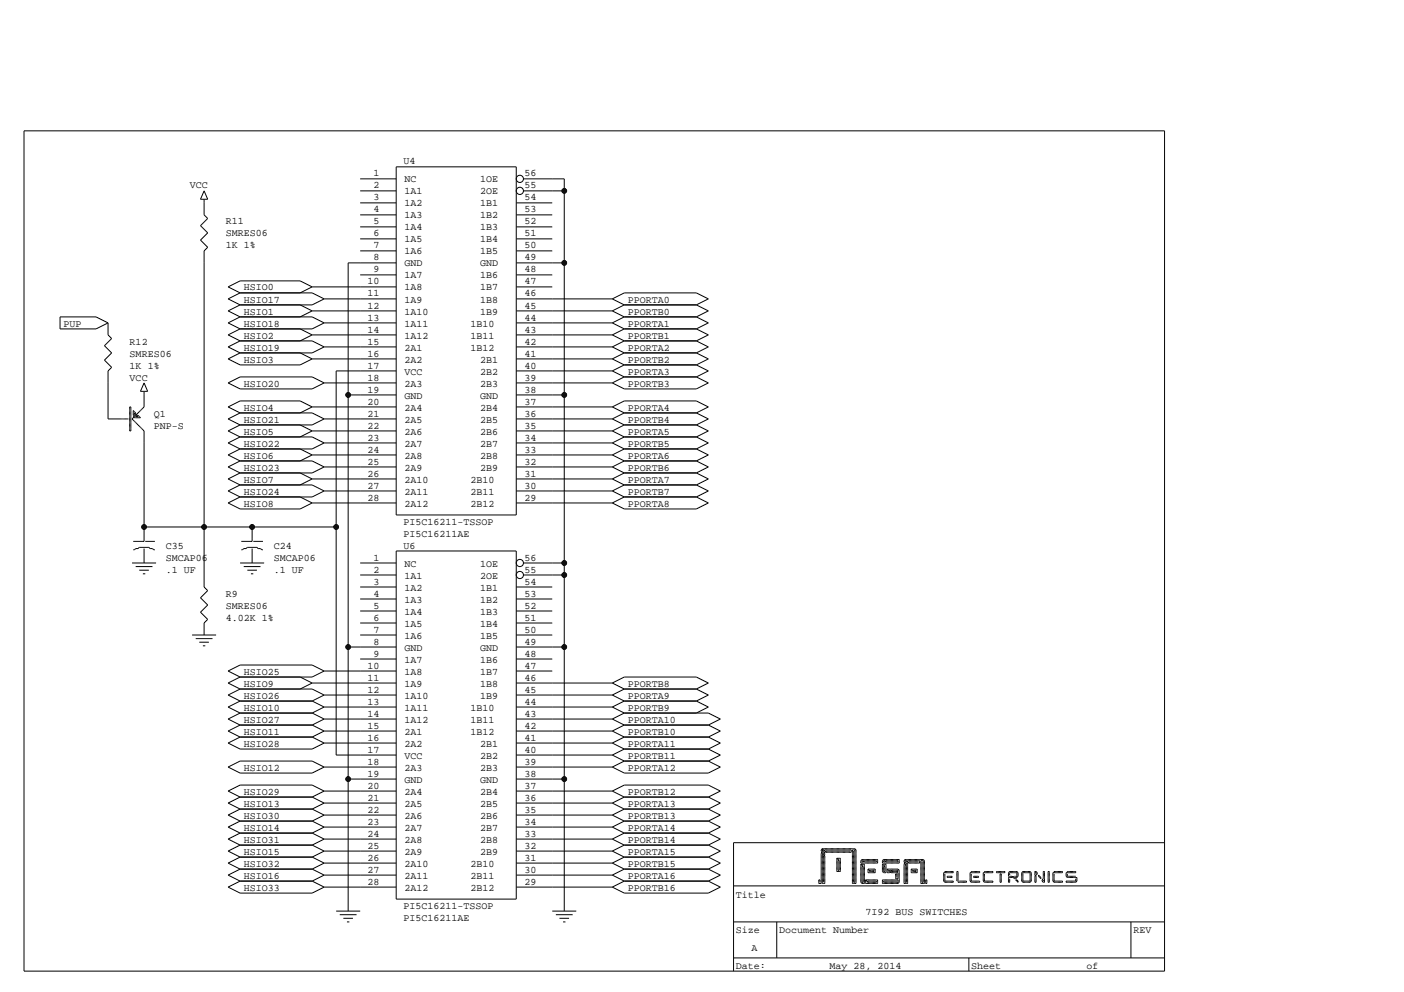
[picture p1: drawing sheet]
<svg xmlns="http://www.w3.org/2000/svg" width="297mm" height="210mm" viewBox="0 0 297 210" stroke-linecap="round" stroke-linejoin="round" font-family="sans-serif">
<g fill="none" stroke="#000" stroke-width=".21">
<path d="M5.1 27.7h241.3v177.8h-241.3zM76.2 37.8h7.6M83.8 35.3h25.4v73.7h-25.4zM110.7 37.8h8.7v155M43.2 42.2v3.3l.7 .7-1.5 1.6 1.5 1.5-1.5 1.5 1.5 1.5-.7 .8v71.1l.7 .8-1.5 1.5 1.5 1.5-1.5 1.5 1.5 1.6-.7 .7v2.6M43.2 40.4l.7 1.8h-1.5zM76.2 40.4h7.6M76.2 42.9h7.6M76.2 45.5h7.6M76.2 48h7.6M76.2 50.5h7.6M76.2 53.1h7.6"/>
<path d="M76.2 58.2h7.6M83.8 55.6h-10.1v137.2M109.2 42.9h7.6M109.2 45.5h7.6M109.2 48h7.6M109.2 50.5h7.6M109.2 53.1h7.6M109.2 55.6h10.2M109.2 58.2h7.6M110.7 40.4h8.7M12.7 67.1h7.6l2.6 1.2-2.6 1.3h-7.6zM22.9 68.3v2.6l.7 .7-1.5 1.6 1.5 1.5-1.5 1.5 1.5 1.5-.7 .8v10.1h4.3"/>
<path d="M50.8 67.1h15.2l2.6 1.2M50.8 62h15.2l2.6 1.2M50.8 64.5l-2.5 1.3 2.5 1.3M50.8 69.6l-2.5 1.3 2.5 1.2M50.8 72.1h15.2l2.6 1.3M50.8 62l-2.5 1.2 2.5 1.3M50.8 67.1l-2.5 1.2 2.5 1.3M50.8 74.7l-2.5 1.2 2.5 1.3h12.7l2.5-1.3M50.8 72.1l-2.5 1.3 2.5 1.3M63.5 64.5l2.5 1.3M63.5 69.6l2.5 1.3M63.5 74.7l2.5 1.2"/>
<path d="M66 60.7h17.8M66 65.8h17.8M66 70.9h17.8M66 75.9h17.8M66 60.7l-2.5-1.3h-12.7l-2.5 1.3 2.5 1.3M66 60.7l-2.5 1.3M66 65.8l-2.5 1.3M66 70.9l-2.5 1.2M68.6 63.2h15.2M68.6 68.3h15.2M68.6 73.4h15.2M68.6 68.3l-2.6 1.3h-15.2"/>
<path d="M68.6 63.2l-2.6 1.3h-15.2M68.6 73.4l-2.6 1.3h-15.2M83.8 78.5h-12.7v81.3h12.7M109.2 60.7h7.6M109.2 63.2h20.3M109.2 65.8h20.3M109.2 68.3h20.3M109.2 70.9h20.3M109.2 73.4h20.3M109.2 75.9h20.3M109.2 78.5h20.3M129.5 63.2l2.6-1.2h15.2l2.6 1.2-2.6 1.3"/>
<path d="M129.5 63.2l2.6 1.3M129.5 68.3l2.6 1.3M129.5 65.8l2.6 1.3M129.5 70.9l2.6 1.2M129.5 73.4l2.6 1.3M129.5 78.5l2.6 1.3M129.5 75.9l2.6 1.3M132.1 67.1h15.2M132.1 69.6h15.2M132.1 64.5h15.2M132.1 72.1h15.2M132.1 72.1l-2.6 1.3"/>
<path d="M132.1 67.1l-2.6 1.2M132.1 77.2l-2.6 1.3M132.1 64.5l-2.6 1.3M132.1 74.7l-2.6 1.2M132.1 69.6l-2.6 1.3M132.1 74.7h15.2M132.1 77.2h15.2M132.1 79.8h15.2M132.1 79.8l-2.6 1.2M147.3 72.1l2.6 1.3-2.6 1.3M147.3 77.2l2.6 1.3-2.6 1.3M147.3 67.1l2.6 1.2-2.6 1.3"/>
<path d="M147.3 74.7l2.6 1.2-2.6 1.3M147.3 64.5l2.6 1.3-2.6 1.3M147.3 79.8l2.6 1.2-2.6 1.3h-15.2l-2.6-1.3M147.3 69.6l2.6 1.3-2.6 1.2M27.4 86.1h.3v5.1h-.3zM28.4 87.4v.2l-.2 .3v-1l.5 .5v.2l-.5 .5 .2 .3h1.3l-.5-.5h-.2l-.3 .2h.5M30.5 82.8v3.3l-2.6 2.5 2.6 2.6v23.4h-2.3M30.5 81l.7 1.8h-1.5zM48.3 81l2.5-1.2h15.2l2.6 1.2-2.6 1.3h-15.2zM50.8 87.4h15.2l2.6 1.2M50.8 92.5h15.2l2.6 1.2M50.8 89.9l-2.5 1.3 2.5 1.3"/>
<path d="M50.8 87.4l-2.5 1.2 2.5 1.3M50.8 97.5h15.2l2.6 1.3M50.8 92.5l-2.5 1.2 2.5 1.3M50.8 95l-2.5 1.3 2.5 1.2M50.8 97.5l-2.5 1.3 2.5 1.3M63.5 89.9l2.5 1.3M63.5 95l2.5 1.3M66 86.1h17.8M66 91.2h17.8M66 96.3h17.8M66 86.1l-2.5-1.3h-12.7l-2.5 1.3 2.5 1.3M66 86.1l-2.5 1.3"/>
<path d="M66 91.2l-2.5 1.3M66 96.3l-2.5 1.2M68.6 81h15.2M68.6 88.6h15.2M68.6 93.7h15.2M68.6 98.8h15.2M68.6 88.6l-2.6 1.3h-15.2M68.6 93.7l-2.6 1.3h-15.2M68.6 98.8l-2.6 1.3h-15.2M73.7 83.6h10.1M109.2 81h20.3M109.2 83.6h10.2"/>
<path d="M109.2 86.1h20.3M109.2 88.6h20.3M109.2 91.2h20.3M109.2 93.7h20.3M109.2 96.3h20.3M109.2 98.8h20.3M129.5 93.7l2.6 1.3M129.5 86.1l2.6 1.3M129.5 86.1l2.6-1.3h15.2l2.6 1.3-2.6 1.3M129.5 91.2l2.6 1.3M129.5 88.6l2.6 1.3M129.5 96.3l2.6 1.2"/>
<path d="M129.5 98.8l2.6 1.3M132.1 87.4h15.2M132.1 89.9l-2.6 1.3M132.1 89.9h15.2M132.1 92.5h15.2M132.1 87.4l-2.6 1.2M132.1 92.5l-2.6 1.2M132.1 95h15.2M132.1 97.5h15.2M132.1 95l-2.6 1.3M132.1 97.5l-2.6 1.3M147.3 87.4l2.6 1.2-2.6 1.3"/>
<path d="M147.3 95l2.6 1.3-2.6 1.2M147.3 89.9l2.6 1.3-2.6 1.3M147.3 97.5l2.6 1.3-2.6 1.3M147.3 92.5l2.6 1.2-2.6 1.3M27.9 119.1h5.1M28.2 116.3h.2l.3-.2h.5l.3-.3h2l.3 .3h.5l.2 .2h.3M28.7 119.9h3.6M30.5 116.1v3M30.5 111.5h40.6M30.7 114.6h2.1M50.8 102.6h15.2l2.6 1.3M50.8 102.6l-2.5 1.3 2.5 1.3"/>
<path d="M50.8 100.1l-2.5 1.2 2.5 1.3M50.8 105.2l-2.5 1.2 2.5 1.3h12.7l2.5-1.3M50.8 119.1h5.1M51.1 116.3h.2l.3-.2h.5l.2-.3h2.1l.2 .3h.5l.3 .2h.2M51.6 119.9h3.5M53.3 111.5v3.1h-2.2M53.3 116.1v3M53.6 114.6h2M63.5 100.1l2.5 1.2M63.5 105.2l2.5 1.2M66 101.3h17.8M66 106.4h17.8"/>
<path d="M66 101.3l-2.5 1.3M68.6 103.9h15.2M68.6 103.9l-2.6 1.3h-15.2M76.2 119.1h7.6M83.8 116.6h25.4v73.6h-25.4zM109.2 101.3h20.3M109.2 103.9h20.3M109.2 106.4h20.3M110.7 119.1h8.7M129.5 101.3l2.6 1.3M129.5 103.9l2.6 1.3M132.1 100.1l-2.6 1.2"/>
<path d="M132.1 102.6l-2.6 1.3M132.1 100.1h15.2M132.1 102.6h15.2M132.1 105.2h15.2M132.1 105.2l-2.6 1.2M147.3 100.1l2.6 1.2-2.6 1.3M147.3 105.2l2.6 1.2-2.6 1.3h-15.2l-2.6-1.3M147.3 102.6l2.6 1.3-2.6 1.3M29.5 120.7h2M30.2 121.4h.5M40.6 134.4h5.1M41.4 135.1h3.6"/>
<path d="M42.2 135.9h2M42.9 136.7h.5M52.3 120.7h2.1M53.1 121.4h.5M73.7 136.9h10.1M76.2 121.7h7.6M76.2 124.2h7.6M76.2 126.7h7.6M76.2 129.3h7.6M76.2 131.8h7.6M76.2 134.4h7.6M76.2 139.4h7.6"/>
<path d="M109.2 124.2h7.6M109.2 126.7h7.6M109.2 129.3h7.6M109.2 131.8h7.6M109.2 134.4h7.6M109.2 136.9h10.2M109.2 139.4h7.6M110.7 121.7h8.7M50.8 143.3l-2.5 1.2 2.5 1.3M50.8 145.8h15.2l2.6 1.3M50.8 148.3l-2.5 1.3 2.5 1.3M50.8 148.3h15.2"/>
<path d="M50.8 150.9h15.2M50.8 153.4l-2.5 1.3 2.5 1.3M50.8 153.4h15.2M50.8 156h15.2M50.8 145.8l-2.5 1.3 2.5 1.2M50.8 150.9l-2.5 1.2 2.5 1.3M50.8 156l-2.5 1.2 2.5 1.3h15.2l2.6-1.3M63.5 143.3l2.5 1.2M66 144.5h17.8M66 153.4l2.6 1.3M66 144.5l-2.5 1.3M66 148.3l2.6 1.3"/>
<path d="M66 150.9l2.6 1.2M66 156l2.6 1.2M68.6 142h15.2M68.6 147.1h15.2M68.6 149.6h15.2M68.6 152.1h15.2M68.6 154.7h15.2M68.6 157.2h15.2M68.6 142l-2.6 1.3h-15.2M68.6 149.6l-2.6 1.3M68.6 154.7l-2.6 1.3M68.6 142l-2.6-1.3h-15.2l-2.5 1.3 2.5 1.3"/>
<path d="M68.6 147.1l-2.6 1.2M68.6 152.1l-2.6 1.3M109.2 142h7.6M109.2 144.5h20.3M109.2 147.1h20.3M109.2 149.6h20.3M109.2 152.1h20.3M109.2 154.7h20.3M109.2 157.2h20.3M109.2 159.8h20.3M129.5 144.5l2.6-1.2h15.2l2.6 1.2-2.6 1.3M129.5 144.5l2.6 1.3"/>
<path d="M129.5 147.1l2.6 1.2M129.5 152.1l2.6 1.3M129.5 157.2l2.6 1.3M129.5 149.6l2.6 1.3M129.5 154.7l2.6 1.3M129.5 159.8l2.6 1.2M132.1 145.8h15.2M132.1 148.3h15.2M132.1 150.9h17.8l2.5 1.2-2.5 1.3M132.1 153.4h17.8M132.1 156h17.8M132.1 158.5h17.8"/>
<path d="M132.1 145.8l-2.6 1.3M132.1 150.9l-2.6 1.2M132.1 156l-2.6 1.2M132.1 148.3l-2.6 1.3M132.1 158.5l-2.6 1.3M132.1 153.4l-2.6 1.3M147.3 145.8l2.6 1.3-2.6 1.2M147.3 148.3l2.6 1.3-2.6 1.3M149.9 156l2.5 1.2-2.5 1.3M149.9 153.4l2.5 1.3-2.5 1.3M149.9 158.5l2.5 1.3-2.5 1.2M48.3 162.3l2.5-1.3h15.2l2.6 1.3-2.6 1.3h-15.2z"/>
<path d="M50.8 168.7h15.2M50.8 171.2h15.2M50.8 173.7h15.2M50.8 176.3h15.2M50.8 178.8h15.2M50.8 168.7l-2.5 1.2 2.5 1.3M50.8 173.7l-2.5 1.3 2.5 1.3M50.8 178.8l-2.5 1.3 2.5 1.3M50.8 171.2l-2.5 1.3 2.5 1.2M50.8 176.3l-2.5 1.2 2.5 1.3M66 171.2l2.6 1.3M66 178.8l2.6 1.3"/>
<path d="M66 168.7l2.6 1.2M66 173.7l2.6 1.3M66 176.3l2.6 1.2M68.6 162.3h15.2M68.6 167.4h15.2M68.6 169.9h15.2M68.6 172.5h15.2M68.6 175h15.2M68.6 177.5h15.2M68.6 167.4l-2.6-1.3h-15.2l-2.5 1.3 2.5 1.3M68.6 169.9l-2.6 1.3M68.6 175l-2.6 1.3"/>
<path d="M68.6 167.4l-2.6 1.3M68.6 172.5l-2.6 1.2M68.6 177.5l-2.6 1.3M73.7 164.8h10.1M109.2 162.3h20.3M109.2 164.8h10.2M109.2 167.4h20.3M109.2 169.9h20.3M109.2 172.5h20.3M109.2 175h20.3M109.2 177.5h20.3M129.5 172.5l2.6 1.2"/>
<path d="M129.5 177.5l2.6 1.3M129.5 169.9l2.6 1.3M129.5 175l2.6 1.3M129.5 167.4l2.6 1.3M129.5 167.4l2.6-1.3h17.8l2.5 1.3-2.5 1.3M132.1 161h17.8M132.1 161l-2.6 1.3M132.1 168.7l-2.6 1.2M132.1 168.7h17.8M132.1 171.2h17.8M132.1 173.7l-2.6 1.3M132.1 173.7h17.8"/>
<path d="M132.1 176.3h17.8M132.1 178.8l-2.6 1.3M132.1 178.8h17.8M132.1 171.2l-2.6 1.3M132.1 176.3l-2.6 1.2M149.9 161l2.5 1.3-2.5 1.3h-17.8l-2.6-1.3M149.9 168.7l2.5 1.2-2.5 1.3M149.9 173.7l2.5 1.3-2.5 1.3M149.9 178.8l2.5 1.3-2.5 1.3M149.9 171.2l2.5 1.3-2.5 1.2M149.9 176.3l2.5 1.2-2.5 1.3M174 179.6v.5l-.3 .2 .8 .8v5.8h-.5v-6.1l.8-.7h5"/>
<path d="M174 179.6h6.8l.3 .2v7.1h-.8v-7.1h.5v6.9h-.2v-6.6M174 179.6l.8 .7h5.3v-.5h-5.6l-.8 .8v6.3h-.5v-.7h.3v.5M174 179.6l-.3 .2v.3M246.4 178.3h-91.2v27.2M50.8 183.9h15.2M50.8 186.4h15.2M50.8 181.4h15.2M50.8 183.9l-2.5 1.3 2.5 1.2M50.8 181.4l-2.5 1.2 2.5 1.3M50.8 186.4l-2.5 1.3 2.5 1.3h15.2l2.6-1.3M66 181.4l2.6 1.2M66 183.9l2.6 1.3"/>
<path d="M66 186.4l2.6 1.3M68.6 180.1h15.2M68.6 182.6h15.2M68.6 185.2h15.2M68.6 187.7h15.2M68.6 180.1l-2.6 1.3M68.6 185.2l-2.6 1.2M68.6 182.6l-2.6 1.3M71.1 192.8h5.1M71.9 193.5h3.5M72.6 194.3h2.1M73.4 195.1h.5"/>
<path d="M109.2 180.1h20.3M109.2 182.6h20.3M109.2 185.2h20.3M109.2 187.7h20.3M116.8 192.8h5.1M117.6 193.5h3.6M118.4 194.3h2M119.1 195.1h.5M129.5 185.2l2.6 1.2M129.5 180.1l2.6 1.3M129.5 182.6l2.6 1.3M132.1 183.9h17.8"/>
<path d="M132.1 186.4h17.8M132.1 181.4h17.8M132.1 183.9l-2.6 1.3M132.1 186.4l-2.6 1.3M132.1 181.4l-2.6 1.2M149.9 186.4l2.5 1.3-2.5 1.3h-17.8l-2.6-1.3M149.9 183.9l2.5 1.3-2.5 1.2M149.9 181.4l2.5 1.2-2.5 1.3M155.2 195.1h91.2M155.2 187.5h91.2M164.3 195.1v7.6M174.2 180.3l.3 .3v.2l-.3 .3v5.6"/>
<path d="M177 181.6h.8v2.8h-.8zM177 181.6l.5 .5v2.1h-.2v-2.1l.2-.2M182.1 182.1l.3-.2h3.3v.7h-3.6zM182.1 182.9h.8v4h-.5l-.3-.2zM182.1 182.9l.5 .5v3.3h-.2v-3.3l.2-.3M182.4 181.9l.5 .5h2.5v-.3h-2.5l-.3 .3h-.2v-.3M183.1 186.2h2.6v.7h-2.6zM183.1 186.2l.5 .5h1.8v-.3h-1.8l-.2 .3M183.6 183.9l.6 .5h.7v-.2h-.7l-.3 .2M183.6 183.9h1.6v.8h-1.6zM186.7 182.1l.2-.2h3.3v.7h-3.5zM186.7 182.9l.5 .5v1h-.3v-1l.3-.3"/>
<path d="M186.7 182.9h.8v1.8h-.6l-.2-.3zM186.9 181.9l.6 .5h2.5v-.3h-2.5l-.3 .3h-.3v-.3M187.7 183.9h2.3l.2 .3v2.5l-.2 .2h-3.3v-.7h3.3v.5h-3.1v-.3h2.8M187.7 183.9v.8h.5l.5-.5h1.3v.2h-1.3l-.2-.2h-.3l-.2 .2M187.7 183.9l.8 .8h1.5v1.2h-.5v-1h.2v.8M191.5 181.9l.8 .7h2.3v-.5h-2.6l-.7 .8v4h.7v-4.3l.3-.2h2M191.5 181.9h3.8l.3 .2v4.8h-.8v-4.8h.5v4.6h-.2v-4.3M191.5 181.9v.5l-.2 .2 .5 .5v3.6h-.3v-3.6l.3-.2v-.3M191.5 181.9l-.2 .2v.3M192.8 183.9l.5 .5h.5v-.2h-.5l-.3 .2M192.8 183.9h1.3v.8h-1.3zM195.8 186.2h.3v.7h-.3z"/>
<path d="M199.9 184.4h.1M199.9 184.4h1.8v.3h-2.1v1.7l.3 .3h1.8v-.3h-1.8v-1.5M200.4 185.4h1v.3h-1zM202.4 186.4v-2h.3v2.3h1.8v-.3h-1.6M205.5 184.4h.1M205.5 184.4h1.8v.3h-2.1v1.7l.3 .3h1.8v-.3h-1.8v-1.5M206 185.4h1v.3h-1zM208.3 184.4h.1M208.3 184.4h1.8v.3h-2.1v1.7l.3 .3h1.8v-.3h-1.8v-1.5M210.8 184.4h1.8v.3h-1.8zM211.6 184.9h.2v1.8h-.2zM213.4 184.7l.2-.3h1.5l.3 .3v.7l-.5 .5h-.3l-.5-.5h-.7z"/>
<path d="M213.6 184.4l.3 .3h1.2v.7l-.2 .3h-.3l-.2-.3-.3 .3h-.7v1h.2v-.8M213.6 184.7v.5M214.6 185.4h.3M214.9 186.2h.2l.3 .2v.3zM216.2 184.7l.2-.3h1.5l.3 .3v1.7l-.3 .3h-1.5l-.2-.3zM216.4 184.4l.3 .3h1.2v1.7h-1.5v-1.7M218.9 184.4v.8l.3 .2v1.3h-.3v-1.3l.6-.5v-.2l-.3-.3zM218.9 184.4l.3 .3v.2M219.7 185.2l.5 .5v.2l-.5-.5zM220.7 184.4h.3v2.3h-.3l-.2-.3v-.2l.2-.3zM220.7 186.2v.2M221.7 184.4h.3v2.3h-.3z"/>
<path d="M223 184.4h.1M223 184.4h1.8v.3h-2v1.7l.2 .3h1.8v-.3h-1.8v-1.5M225.8 184.4h.1M225.8 184.4h1.8v.3h-2v.7l.2 .3h2v.7l-.2 .3h-2v-.3h2v-.5M225.8 184.9v.5h1.8M239.3 195.1v7.6M155.2 202.7h91.2M205 202.7v2.8"/>
<circle cx="110" cy="37.8" r=".76"/>
<circle cx="110" cy="40.4" r=".76"/>
<circle cx="119.4" cy="40.4" r=".36"/>
<circle cx="119.4" cy="55.6" r=".36"/>
<circle cx="119.4" cy="40.4" r=".43"/>
<circle cx="119.4" cy="55.6" r=".43"/>
<circle cx="119.4" cy="40.4" r=".51"/>
<circle cx="119.4" cy="55.6" r=".51"/>
<circle cx="119.4" cy="55.6" r=".28"/>
<circle cx="119.4" cy="40.4" r=".28"/>
<circle cx="119.4" cy="55.6" r=".2"/>
<circle cx="119.4" cy="40.4" r=".2"/>
<circle cx="119.4" cy="55.6" r=".13"/>
<circle cx="119.4" cy="40.4" r=".13"/>
<circle cx="73.7" cy="83.6" r=".36"/>
<circle cx="73.7" cy="83.6" r=".43"/>
<circle cx="73.7" cy="83.6" r=".51"/>
<circle cx="73.7" cy="83.6" r=".28"/>
<circle cx="73.7" cy="83.6" r=".2"/>
<circle cx="73.7" cy="83.6" r=".13"/>
<circle cx="119.4" cy="83.6" r=".36"/>
<circle cx="119.4" cy="83.6" r=".43"/>
<circle cx="119.4" cy="83.6" r=".51"/>
<circle cx="119.4" cy="83.6" r=".28"/>
<circle cx="119.4" cy="83.6" r=".2"/>
<circle cx="119.4" cy="83.6" r=".13"/>
<circle cx="30.5" cy="111.5" r=".36"/>
<circle cx="30.5" cy="111.5" r=".43"/>
<circle cx="30.5" cy="111.5" r=".51"/>
<circle cx="30.5" cy="111.5" r=".28"/>
<circle cx="30.5" cy="111.5" r=".13"/>
<circle cx="30.5" cy="111.5" r=".2"/>
<circle cx="43.2" cy="111.5" r=".36"/>
<circle cx="43.2" cy="111.5" r=".43"/>
<circle cx="43.2" cy="111.5" r=".51"/>
<circle cx="43.2" cy="111.5" r=".2"/>
<circle cx="43.2" cy="111.5" r=".28"/>
<circle cx="43.2" cy="111.5" r=".13"/>
<circle cx="53.3" cy="111.5" r=".36"/>
<circle cx="53.3" cy="111.5" r=".43"/>
<circle cx="53.3" cy="111.5" r=".51"/>
<circle cx="53.3" cy="111.5" r=".2"/>
<circle cx="53.3" cy="111.5" r=".28"/>
<circle cx="53.3" cy="111.5" r=".13"/>
<circle cx="71.1" cy="111.5" r=".36"/>
<circle cx="71.1" cy="111.5" r=".43"/>
<circle cx="71.1" cy="111.5" r=".51"/>
<circle cx="71.1" cy="111.5" r=".2"/>
<circle cx="71.1" cy="111.5" r=".28"/>
<circle cx="71.1" cy="111.5" r=".13"/>
<circle cx="110" cy="119.1" r=".76"/>
<circle cx="119.4" cy="119.1" r=".36"/>
<circle cx="119.4" cy="119.1" r=".43"/>
<circle cx="119.4" cy="119.1" r=".51"/>
<circle cx="119.4" cy="119.1" r=".28"/>
<circle cx="119.4" cy="119.1" r=".2"/>
<circle cx="119.4" cy="119.1" r=".13"/>
<circle cx="73.7" cy="136.9" r=".36"/>
<circle cx="73.7" cy="136.9" r=".43"/>
<circle cx="73.7" cy="136.9" r=".51"/>
<circle cx="73.7" cy="136.9" r=".28"/>
<circle cx="73.7" cy="136.9" r=".2"/>
<circle cx="73.7" cy="136.9" r=".13"/>
<circle cx="110" cy="121.7" r=".76"/>
<circle cx="119.4" cy="136.9" r=".36"/>
<circle cx="119.4" cy="121.7" r=".36"/>
<circle cx="119.4" cy="136.9" r=".43"/>
<circle cx="119.4" cy="121.7" r=".43"/>
<circle cx="119.4" cy="136.9" r=".51"/>
<circle cx="119.4" cy="121.7" r=".51"/>
<circle cx="119.4" cy="136.9" r=".28"/>
<circle cx="119.4" cy="121.7" r=".28"/>
<circle cx="119.4" cy="136.9" r=".2"/>
<circle cx="119.4" cy="121.7" r=".2"/>
<circle cx="119.4" cy="121.7" r=".13"/>
<circle cx="119.4" cy="136.9" r=".13"/>
<circle cx="73.7" cy="164.8" r=".36"/>
<circle cx="73.7" cy="164.8" r=".43"/>
<circle cx="73.7" cy="164.8" r=".51"/>
<circle cx="73.7" cy="164.8" r=".28"/>
<circle cx="73.7" cy="164.8" r=".2"/>
<circle cx="73.7" cy="164.8" r=".13"/>
<circle cx="119.4" cy="164.8" r=".36"/>
<circle cx="119.4" cy="164.8" r=".43"/>
<circle cx="119.4" cy="164.8" r=".51"/>
<circle cx="119.4" cy="164.8" r=".28"/>
<circle cx="119.4" cy="164.8" r=".2"/>
<circle cx="119.4" cy="164.8" r=".13"/>
</g>
<g font-size="2.1">
<text x="85.3" y="34.8">U4</text>
<text x="40.1" y="39.9">VCC</text>
<text x="79" y="37.3">1</text>
<text x="79" y="39.9">2</text>
<text x="85.6" y="38.6">NC</text>
<text x="85.6" y="41.1">1A1</text>
<text x="101.6" y="38.6">1OE</text>
<text x="101.6" y="41.1">2OE</text>
<text x="111" y="37.3">56</text>
<text x="111" y="39.9">55</text>
<text x="47.8" y="47.5">R11</text>
<text x="79" y="42.4">3</text>
<text x="79" y="45">4</text>
<text x="79" y="47.5">5</text>
<text x="85.6" y="43.7">1A2</text>
<text x="85.6" y="46.2">1A3</text>
<text x="101.6" y="43.7">1B1</text>
<text x="101.6" y="46.2">1B2</text>
<text x="111" y="42.4">54</text>
<text x="111" y="45">53</text>
<text x="111" y="47.5">52</text>
<text x="47.8" y="50">SMRES06</text>
<text x="47.8" y="52.6">1K 1%</text>
<text x="79" y="50">6</text>
<text x="79" y="52.6">7</text>
<text x="85.6" y="48.8">1A4</text>
<text x="85.6" y="51.3">1A5</text>
<text x="85.6" y="53.8">1A6</text>
<text x="101.6" y="48.8">1B3</text>
<text x="101.6" y="51.3">1B4</text>
<text x="101.6" y="53.8">1B5</text>
<text x="111" y="50">51</text>
<text x="111" y="52.6">50</text>
<text x="79" y="55.1">8</text>
<text x="79" y="57.7">9</text>
<text x="85.6" y="56.4">GND</text>
<text x="85.6" y="58.9">1A7</text>
<text x="101.6" y="56.4">GND</text>
<text x="101.6" y="58.9">1B6</text>
<text x="111" y="55.1">49</text>
<text x="111" y="57.7">48</text>
<text x="51.6" y="61.5">HSIO0</text>
<text x="51.6" y="64">HSIO17</text>
<text x="77.7" y="60.2">10</text>
<text x="77.7" y="62.7">11</text>
<text x="77.7" y="65.3">12</text>
<text x="85.6" y="61.5">1A8</text>
<text x="85.6" y="64">1A9</text>
<text x="101.6" y="61.5">1B7</text>
<text x="101.6" y="64">1B8</text>
<text x="111" y="60.2">47</text>
<text x="111" y="62.7">46</text>
<text x="111" y="65.3">45</text>
<text x="132.8" y="64">PPORTA0</text>
<text x="13.5" y="69.1">PUP</text>
<text x="51.6" y="66.5">HSIO1</text>
<text x="51.6" y="71.6">HSIO2</text>
<text x="51.6" y="69.1">HSIO18</text>
<text x="77.7" y="67.8">13</text>
<text x="77.7" y="70.4">14</text>
<text x="85.6" y="66.5">1A10</text>
<text x="85.6" y="69.1">1A11</text>
<text x="85.6" y="71.6">1A12</text>
<text x="99.6" y="69.1">1B10</text>
<text x="99.6" y="71.6">1B11</text>
<text x="101.6" y="66.5">1B9</text>
<text x="111" y="67.8">44</text>
<text x="111" y="70.4">43</text>
<text x="132.8" y="69.1">PPORTA1</text>
<text x="132.8" y="66.5">PPORTB0</text>
<text x="132.8" y="71.6">PPORTB1</text>
<text x="27.4" y="72.9">R12</text>
<text x="27.4" y="75.4">SMRES06</text>
<text x="27.4" y="78">1K 1%</text>
<text x="51.6" y="76.7">HSIO3</text>
<text x="51.6" y="74.2">HSIO19</text>
<text x="77.7" y="72.9">15</text>
<text x="77.7" y="75.4">16</text>
<text x="77.7" y="78">17</text>
<text x="85.6" y="74.2">2A1</text>
<text x="85.6" y="76.7">2A2</text>
<text x="99.6" y="74.2">1B12</text>
<text x="101.6" y="76.7">2B1</text>
<text x="111" y="75.4">41</text>
<text x="111" y="78">40</text>
<text x="111" y="72.9">42</text>
<text x="132.8" y="74.2">PPORTA2</text>
<text x="132.8" y="76.7">PPORTB2</text>
<text x="27.4" y="80.5">VCC</text>
<text x="51.6" y="81.8">HSIO20</text>
<text x="77.7" y="80.5">18</text>
<text x="77.7" y="83.1">19</text>
<text x="85.6" y="79.2">VCC</text>
<text x="85.6" y="81.8">2A3</text>
<text x="101.6" y="79.2">2B2</text>
<text x="101.6" y="81.8">2B3</text>
<text x="111" y="80.5">39</text>
<text x="111" y="83.1">38</text>
<text x="132.8" y="79.2">PPORTA3</text>
<text x="132.8" y="81.8">PPORTB3</text>
<text x="32.5" y="88.1">Q1</text>
<text x="51.6" y="86.9">HSIO4</text>
<text x="51.6" y="89.4">HSIO21</text>
<text x="77.7" y="85.6">20</text>
<text x="77.7" y="88.1">21</text>
<text x="85.6" y="84.3">GND</text>
<text x="85.6" y="86.9">2A4</text>
<text x="85.6" y="89.4">2A5</text>
<text x="101.6" y="84.3">GND</text>
<text x="101.6" y="86.9">2B4</text>
<text x="101.6" y="89.4">2B5</text>
<text x="111" y="85.6">37</text>
<text x="111" y="88.1">36</text>
<text x="132.8" y="86.9">PPORTA4</text>
<text x="132.8" y="89.4">PPORTB4</text>
<text x="32.5" y="90.7">PNP-S</text>
<text x="51.6" y="91.9">HSIO5</text>
<text x="51.6" y="94.5">HSIO22</text>
<text x="77.7" y="90.7">22</text>
<text x="77.7" y="93.2">23</text>
<text x="77.7" y="95.8">24</text>
<text x="85.6" y="91.9">2A6</text>
<text x="85.6" y="94.5">2A7</text>
<text x="101.6" y="91.9">2B6</text>
<text x="101.6" y="94.5">2B7</text>
<text x="111" y="90.7">35</text>
<text x="111" y="93.2">34</text>
<text x="111" y="95.8">33</text>
<text x="132.8" y="91.9">PPORTA5</text>
<text x="132.8" y="94.5">PPORTB5</text>
<text x="51.6" y="97">HSIO6</text>
<text x="51.6" y="99.6">HSIO23</text>
<text x="77.7" y="98.3">25</text>
<text x="77.7" y="100.8">26</text>
<text x="85.6" y="97">2A8</text>
<text x="85.6" y="99.6">2A9</text>
<text x="101.6" y="97">2B8</text>
<text x="101.6" y="99.6">2B9</text>
<text x="111" y="98.3">32</text>
<text x="111" y="100.8">31</text>
<text x="132.8" y="97">PPORTA6</text>
<text x="132.8" y="99.6">PPORTB6</text>
<text x="51.6" y="102.1">HSIO7</text>
<text x="51.6" y="107.2">HSIO8</text>
<text x="51.6" y="104.6">HSIO24</text>
<text x="77.7" y="103.4">27</text>
<text x="77.7" y="105.9">28</text>
<text x="85.6" y="102.1">2A10</text>
<text x="85.6" y="104.6">2A11</text>
<text x="85.6" y="107.2">2A12</text>
<text x="99.6" y="102.1">2B10</text>
<text x="99.6" y="104.6">2B11</text>
<text x="99.6" y="107.2">2B12</text>
<text x="111" y="103.4">30</text>
<text x="111" y="105.9">29</text>
<text x="132.8" y="102.1">PPORTA7</text>
<text x="132.8" y="107.2">PPORTA8</text>
<text x="132.8" y="104.6">PPORTB7</text>
<text x="85.3" y="111">PI5C16211-TSSOP</text>
<text x="85.3" y="113.5">PI5C16211AE</text>
<text x="35.1" y="116.1">C35</text>
<text x="35.1" y="118.6">SMCAP06</text>
<text x="57.9" y="116.1">C24</text>
<text x="57.9" y="118.6">SMCAP06</text>
<text x="79" y="118.6">1</text>
<text x="85.3" y="116.1">U6</text>
<text x="85.6" y="119.9">NC</text>
<text x="101.6" y="119.9">1OE</text>
<text x="111" y="118.6">56</text>
<text x="35.1" y="121.2">.1 UF</text>
<text x="57.9" y="121.2">.1 UF</text>
<text x="79" y="121.2">2</text>
<text x="79" y="123.7">3</text>
<text x="85.6" y="122.4">1A1</text>
<text x="85.6" y="125">1A2</text>
<text x="101.6" y="122.4">2OE</text>
<text x="101.6" y="125">1B1</text>
<text x="111" y="121.2">55</text>
<text x="111" y="123.7">54</text>
<text x="47.8" y="126.2">R9</text>
<text x="47.8" y="128.8">SMRES06</text>
<text x="47.8" y="131.3">4.02K 1%</text>
<text x="79" y="126.2">4</text>
<text x="79" y="128.8">5</text>
<text x="79" y="131.3">6</text>
<text x="85.6" y="127.5">1A3</text>
<text x="85.6" y="130">1A4</text>
<text x="101.6" y="127.5">1B2</text>
<text x="101.6" y="130">1B3</text>
<text x="111" y="126.2">53</text>
<text x="111" y="128.8">52</text>
<text x="111" y="131.3">51</text>
<text x="79" y="133.9">7</text>
<text x="79" y="136.4">8</text>
<text x="85.6" y="132.6">1A5</text>
<text x="85.6" y="135.1">1A6</text>
<text x="85.6" y="137.7">GND</text>
<text x="101.6" y="132.6">1B4</text>
<text x="101.6" y="135.1">1B5</text>
<text x="101.6" y="137.7">GND</text>
<text x="111" y="133.9">50</text>
<text x="111" y="136.4">49</text>
<text x="51.6" y="142.7">HSIO25</text>
<text x="77.7" y="141.5">10</text>
<text x="79" y="138.9">9</text>
<text x="85.6" y="140.2">1A7</text>
<text x="85.6" y="142.7">1A8</text>
<text x="101.6" y="140.2">1B6</text>
<text x="101.6" y="142.7">1B7</text>
<text x="111" y="138.9">48</text>
<text x="111" y="141.5">47</text>
<text x="51.6" y="145.3">HSIO9</text>
<text x="51.6" y="147.8">HSIO26</text>
<text x="77.7" y="144">11</text>
<text x="77.7" y="146.6">12</text>
<text x="77.7" y="149.1">13</text>
<text x="85.6" y="145.3">1A9</text>
<text x="85.6" y="147.8">1A10</text>
<text x="101.6" y="145.3">1B8</text>
<text x="101.6" y="147.8">1B9</text>
<text x="111" y="144">46</text>
<text x="111" y="146.6">45</text>
<text x="111" y="149.1">44</text>
<text x="132.8" y="147.8">PPORTA9</text>
<text x="132.8" y="145.3">PPORTB8</text>
<text x="51.6" y="150.4">HSIO10</text>
<text x="51.6" y="155.4">HSIO11</text>
<text x="51.6" y="152.9">HSIO27</text>
<text x="77.7" y="151.6">14</text>
<text x="77.7" y="154.2">15</text>
<text x="85.6" y="150.4">1A11</text>
<text x="85.6" y="152.9">1A12</text>
<text x="85.6" y="155.4">2A1</text>
<text x="99.6" y="150.4">1B10</text>
<text x="99.6" y="152.9">1B11</text>
<text x="99.6" y="155.4">1B12</text>
<text x="111" y="151.6">43</text>
<text x="111" y="154.2">42</text>
<text x="132.8" y="152.9">PPORTA10</text>
<text x="132.8" y="150.4">PPORTB9</text>
<text x="132.8" y="155.4">PPORTB10</text>
<text x="51.6" y="158">HSIO28</text>
<text x="77.7" y="156.7">16</text>
<text x="77.7" y="159.3">17</text>
<text x="77.7" y="161.8">18</text>
<text x="85.6" y="158">2A2</text>
<text x="85.6" y="160.5">VCC</text>
<text x="101.6" y="158">2B1</text>
<text x="101.6" y="160.5">2B2</text>
<text x="111" y="156.7">41</text>
<text x="111" y="159.3">40</text>
<text x="111" y="161.8">39</text>
<text x="132.8" y="158">PPORTA11</text>
<text x="132.8" y="160.5">PPORTB11</text>
<text x="51.6" y="163.1">HSIO12</text>
<text x="77.7" y="164.3">19</text>
<text x="77.7" y="166.9">20</text>
<text x="85.6" y="163.1">2A3</text>
<text x="85.6" y="165.6">GND</text>
<text x="101.6" y="163.1">2B3</text>
<text x="101.6" y="165.6">GND</text>
<text x="111" y="164.3">38</text>
<text x="111" y="166.9">37</text>
<text x="132.8" y="163.1">PPORTA12</text>
<text x="51.6" y="170.7">HSIO13</text>
<text x="51.6" y="168.1">HSIO29</text>
<text x="51.6" y="173.2">HSIO30</text>
<text x="77.7" y="169.4">21</text>
<text x="77.7" y="172">22</text>
<text x="85.6" y="168.1">2A4</text>
<text x="85.6" y="170.7">2A5</text>
<text x="85.6" y="173.2">2A6</text>
<text x="101.6" y="168.1">2B4</text>
<text x="101.6" y="170.7">2B5</text>
<text x="101.6" y="173.2">2B6</text>
<text x="111" y="169.4">36</text>
<text x="111" y="172">35</text>
<text x="132.8" y="170.7">PPORTA13</text>
<text x="132.8" y="168.1">PPORTB12</text>
<text x="132.8" y="173.2">PPORTB13</text>
<text x="51.6" y="175.8">HSIO14</text>
<text x="51.6" y="178.3">HSIO31</text>
<text x="77.7" y="174.5">23</text>
<text x="77.7" y="177">24</text>
<text x="77.7" y="179.6">25</text>
<text x="85.6" y="175.8">2A7</text>
<text x="85.6" y="178.3">2A8</text>
<text x="101.6" y="175.8">2B7</text>
<text x="101.6" y="178.3">2B8</text>
<text x="111" y="174.5">34</text>
<text x="111" y="177">33</text>
<text x="111" y="179.6">32</text>
<text x="132.8" y="175.8">PPORTA14</text>
<text x="132.8" y="178.3">PPORTB14</text>
<text x="51.6" y="180.8">HSIO15</text>
<text x="51.6" y="185.9">HSIO16</text>
<text x="51.6" y="183.4">HSIO32</text>
<text x="77.7" y="182.1">26</text>
<text x="77.7" y="184.7">27</text>
<text x="85.6" y="180.8">2A9</text>
<text x="85.6" y="183.4">2A10</text>
<text x="85.6" y="185.9">2A11</text>
<text x="99.6" y="183.4">2B10</text>
<text x="99.6" y="185.9">2B11</text>
<text x="101.6" y="180.8">2B9</text>
<text x="111" y="182.1">31</text>
<text x="111" y="184.7">30</text>
<text x="132.8" y="180.8">PPORTA15</text>
<text x="132.8" y="185.9">PPORTA16</text>
<text x="132.8" y="183.4">PPORTB15</text>
<text x="51.6" y="188.5">HSIO33</text>
<text x="77.7" y="187.2">28</text>
<text x="85.6" y="188.5">2A12</text>
<text x="99.6" y="188.5">2B12</text>
<text x="111" y="187.2">29</text>
<text x="132.8" y="188.5">PPORTB16</text>
<text x="155.7" y="190">Title</text>
<text x="85.3" y="192.3">PI5C16211-TSSOP</text>
<text x="85.3" y="194.8">PI5C16211AE</text>
<text x="155.7" y="197.4">Size</text>
<text x="164.8" y="197.4">Document Number</text>
<text x="183.1" y="193.5">7I92 BUS SWITCHES</text>
<text x="239.8" y="197.4">REV</text>
<text x="159" y="201.2">A</text>
<text x="155.7" y="205">Date:</text>
<text x="175.5" y="205">May 28, 2014</text>
<text x="205.5" y="205">Sheet</text>
<text x="229.9" y="205">of</text>
</g>
</svg>
